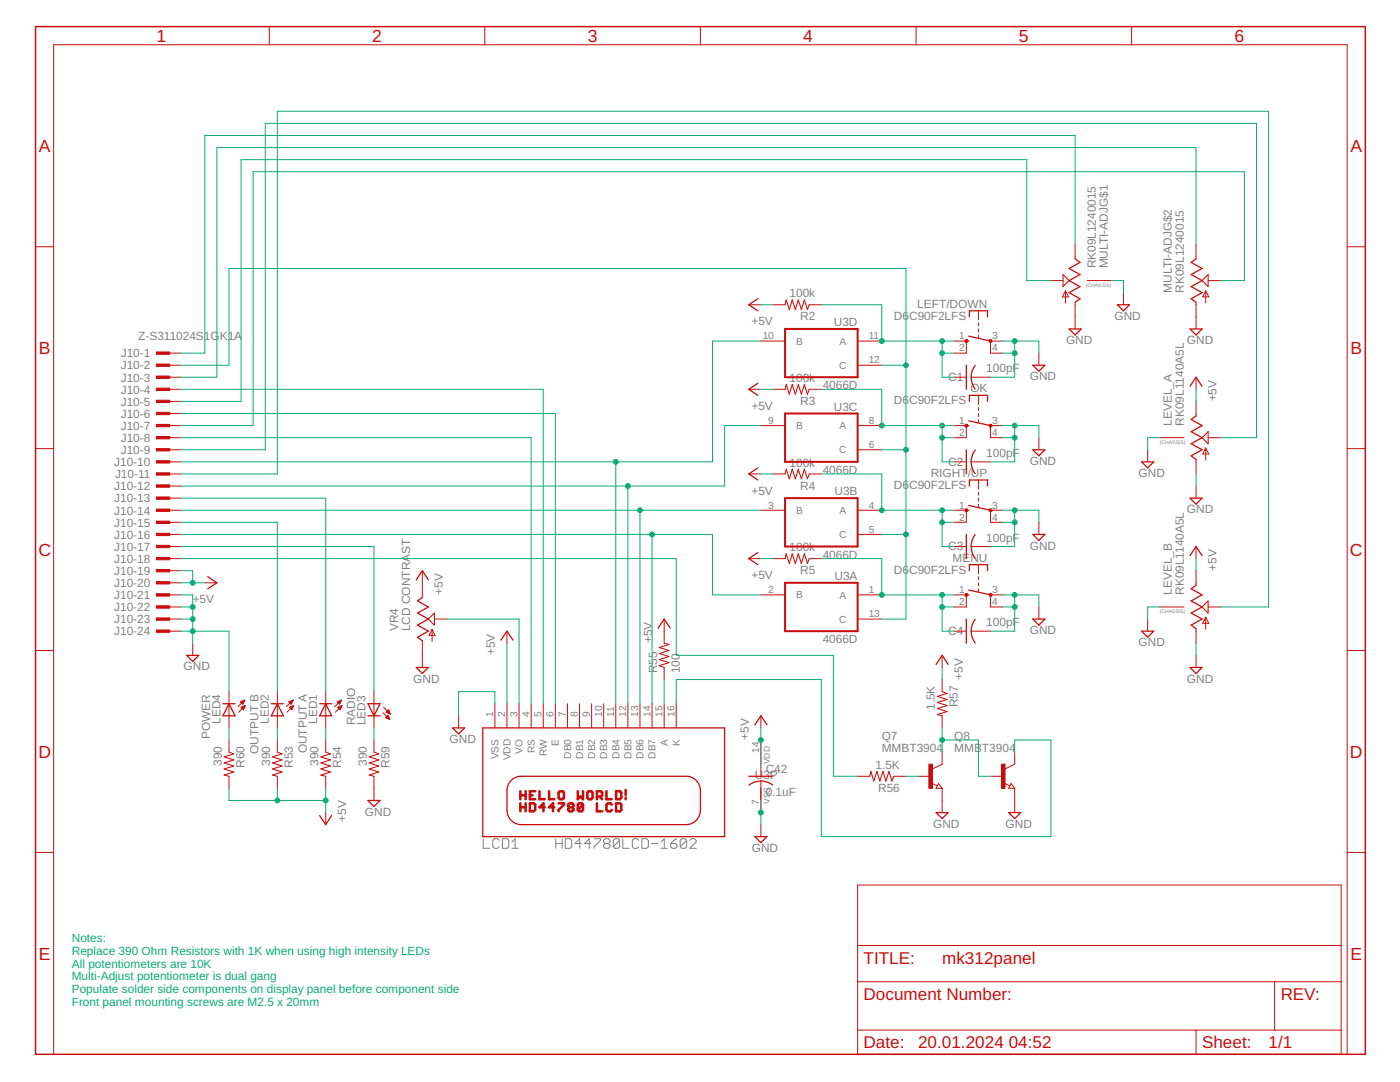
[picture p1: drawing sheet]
<svg xmlns="http://www.w3.org/2000/svg" width="279mm" height="216mm" viewBox="0 0 279 216" stroke-linecap="round" stroke-linejoin="round" font-family="sans-serif">
<g fill="none" stroke="#808080" stroke-width=".2">
<path d="M96.4 167.4v1.9h1.3M99.6 167.7l-.3-.3h-.6l-.4 .3v1.3l.4 .3h.6l.3-.3M100.3 167.4h.9l.3 .3v1.3l-.3 .3h-.9zM102.2 169.3h1.2M102.2 168l.6-.6v1.9M110.9 167.4v1.9M110.9 168.3h1.3M112.2 167.4v1.9M112.8 167.4h1l.3 .3v1.3l-.3 .3h-1zM116 168.3h-1.3l1-.9v1.9M117.9 168.3h-1.3l1-.9v1.9M118.6 167.4h1.2v.3l-1.2 1.3v.3"/>
<path d="M120.8 168.3h.6M120.8 168.3l-.3 .3v.4l.3 .3h.6l.3-.3v-.4l-.3-.3M120.8 168.3l-.3-.3v-.3l.3-.3h.6l.3 .3v.3l-.3 .3M123.7 167.7v1.3l-.4 .3h-.6l-.3-.3M123.7 167.7l-.4-.3h-.6l-.3 .3v1.3M123.7 167.7l-1.3 1.3M124.3 167.4v1.9h1.3M127.5 167.7l-.4-.3h-.6l-.3 .3v1.3l.3 .3h.6l.4-.3M128.1 167.4h1l.3 .3v1.3l-.3 .3h-1zM130 168.3h1.3M131.9 169.3h1.3M131.9 168l.7-.6v1.9"/>
<path d="M133.8 168.3h1l.3 .3v.4l-.3 .3h-.6l-.4-.3zM135.1 167.4l-.6 .3-.7 .6M137 167.7v1.3l-.3 .3h-.6l-.4-.3M137 167.7l-.3-.3h-.6l-.4 .3v1.3M137 167.7l-1.3 1.3M137.7 167.7l.3-.3h.6l.3 .3v.3l-1.2 1.3h1.2"/>
</g>
<g fill="none" stroke="#c90d0c" stroke-width=".2">
<path d="M53.7 5.3v3.6M96.8 5.3v3.6M139.8 5.3v3.6M182.8 5.3v3.6M225.8 5.3v3.6M7.1 49.2h3.6M209.7 56h2.5M212.6 58v2.5M212.6 58l.7 1.2h-1.3zM214.6 48.7v2.9M217 56h4.8M224.2 58.4v2.4"/>
<path d="M238.7 48.7v2.9M240.6 58l.6 1.2h-1.2zM240.6 58v2.5M241.1 56h2.4M268.9 49.2h3.6M33.6 70.5h2.4M33.6 72.9h2.4M33.6 75.3h2.4M33.6 77.7h2.4M149.4 77.7h2.4M149.4 60.8h2.4M151.8 68.1h4.9"/>
<path d="M154.3 77.7h2.4M154.3 60.8h2.4M161.5 77.7h2.4M161.5 60.8h2.4M171.2 72.9h4.8M171.2 68.1h4.8M190.4 68.1h2.4v2.4h-2.4M190.4 75.3h2.4M193.8 75.3h3.9M195.3 62v1.8M195.3 64.4v.6M195.3 65.6v.6"/>
<path d="M195.3 66.8v.6M195.3 78.9v1.8M200.1 68.1h-2.4v2.4h2.4M207.3 70.5v2.4M214.6 60.3v5.3M238.7 60.3v5.3M238.7 75.3v2.4M7.1 89.5h3.6M33.6 87.3h2.4M33.6 80.1h2.4M33.6 82.5h2.4M33.6 84.9h2.4"/>
<path d="M33.6 89.7h2.4M33.6 92.2h2.4M33.6 94.6h2.4M33.6 97h2.4M33.6 99.4h2.4M149.4 94.6h2.4M151.8 84.9h4.9M154.3 94.6h2.4M161.5 94.6h2.4M171.2 84.9h4.8M171.2 89.7h4.8M190.4 84.9h2.4v2.4h-2.4"/>
<path d="M190.4 92.2h2.4M193.8 92.2h3.9M195.3 81.3v.6M195.3 82.5v.6M195.3 83.7v.6M195.3 95.8v1.8M195.3 98.2v.6M195.3 99.4v.6M200.1 84.9h-2.4v2.4h2.4M207.3 87.3v2.4M229 89.7v2.5M231.5 87.3h4.8"/>
<path d="M238.7 80.1v2.9M238.7 91.7v2.9M238.7 97v2.4M240.6 89.4v2.4M240.6 89.4l.6 1.2h-1.2zM241.1 87.3h2.4M268.9 89.5h3.6M33.6 101.8h2.4M33.6 104.2h2.4M33.6 118.7h2.4M33.6 106.6h2.4M33.6 109.1h2.4"/>
<path d="M33.6 111.5h2.4M33.6 113.9h2.4M33.6 116.3h2.4M40.9 116.3h2.4M84.3 113.9v5.3M149.4 111.5h2.4M151.8 101.8h4.9M151.8 118.7h4.9M154.3 111.5h2.4M161.5 111.5h2.4M171.2 101.8h4.8M171.2 118.7h4.8"/>
<path d="M171.2 106.6h4.8M190.4 118.7h2.4v2.4h-2.4M190.4 101.8h2.4v2.4h-2.4M190.4 109.1h2.4M193.8 109.1h3.9M195.3 100.6v.6M195.3 112.7v1.8M195.3 115.1v.6M195.3 116.3v.6M195.3 117.5v.6M200.1 118.7h-2.4v2.4h2.4M200.1 101.8h-2.4v2.4h2.4"/>
<path d="M207.3 104.2v2.4M238.7 109.1v2.4M238.7 113.9v2.9M7.1 129.8h3.6M33.6 121.1h2.4M33.6 123.5h2.4M33.6 125.9h2.4M38.5 128.4v2.4M45.7 138v7.2M48.2 140h.5M48.4 139.9h.3M48.7 139.7h.1"/>
<path d="M48.8 139.7l-1.3 1.3M55.4 138v7.2M57.8 140h.6M58.1 139.9h.3M58.3 139.7h.2M58.5 139.7l-1.4 1.3M65 138v7.2M67.5 140h.5M67.7 139.9h.4M68 139.7h.1M68.1 139.7l-1.3 1.3M74.6 138v7.2"/>
<path d="M84.3 127.9v5.3M86.2 125.6v2.4M86.2 125.6l.6 1.2h-1.2zM86.7 123.5h2.4M101.2 125.9v2.5M132.5 123.5v4.9M132.5 133.2v2.4M171.2 123.5h4.8M188 130.8v2.4M188 135.6v2.4M190.4 125.9h2.4M193.8 125.9h3.9"/>
<path d="M207.3 121.1v2.4M229 123.5v2.4M231.5 121.1h4.8M238.7 125.5v2.9M238.7 130.8v2.4M240.6 123.2v2.4M240.6 123.2l.6 1.2h-1.2zM241.1 121.1h2.4M268.9 129.8h3.6M45.7 147.7v2.4M45.7 154.9v2.4M48 140.1l.8-.4-.3 .8z"/>
<path d="M48 140.1h.7M48.1 141.1l.9-.3-.4 .8zM48.1 140.2h.5M48.2 141.2h.6M48.2 141.1h.6M48.2 140.3h.4M48.3 141.3h.4M48.4 140.4h.1M48.4 141.4h.3M48.5 141h.4M48.5 141.6h.1M48.7 140.9h.2"/>
<path d="M49 140.8l-1.4 1.3M55.4 147.7v2.4M55.4 154.9v2.4M57.6 140.1l.9-.4-.4 .8zM57.7 140.1h.6M57.8 141.1l.8-.3-.4 .8zM57.8 140.2h.5M57.8 141.2h.6M57.8 141.1h.7M57.9 140.3h.3M58 141.3h.4M58 140.4h.2"/>
<path d="M58.1 141.4h.2M58.1 141h.4M58.2 141.6h.1M58.4 140.9h.1M58.6 140.8l-1.3 1.3M65 147.7v2.4M65 154.9v2.4M67.3 140.1l.8-.4-.3 .8zM67.3 140.1h.7M67.4 141.1l.8-.3-.3 .8zM67.4 140.2h.5M67.5 141.2h.6"/>
<path d="M67.5 141.1h.6M67.5 140.3h.4M67.6 141.3h.4M67.7 140.4h.1M67.7 141.4h.3M67.7 141h.5M67.8 141.6h.1M68 140.9h.2M68.2 140.8l-1.3 1.3M74.6 147.7v2.4M74.6 154.9v4.8M76.5 142.2l1.3 1.4"/>
<path d="M76.6 141.1l1.3 1.4M76.9 143.2l.5-.5 .4 .9zM77 143.2h.6M77.1 143.3h.6M77.1 143h.5M77.1 142.1h.6M77.2 142h.5M77.2 142.9h.3M77.3 141.9h.4M77.3 142.8h.1M77.3 143.4h.4M77.4 142.2h.4"/>
<path d="M77.4 141.8h.2M77.5 141.7h.1M77.5 141.6l.4 .9M77.5 141.6l-.5 .5 .9 .4M77.6 143.5h.1M77.6 142.3h.3M77.9 142.5h.1M91.5 142.8v2.4M98.8 140.4v4.8M101.2 140.4v4.8M103.6 140.4v4.8M106 140.4v4.8"/>
<path d="M108.4 140.4v4.8M110.8 140.4v4.8M113.2 140.4v4.8M115.7 140.4v4.8M118.1 140.4v4.8M120.5 140.4v4.8M122.9 140.4v4.8M125.3 140.4v4.8M127.7 140.4v4.8M130.1 140.4v4.8M132.5 140.4v4.8M135 140.4v4.8"/>
<path d="M151.8 142.8v2.4M151.8 147.7v7.2M151.8 155.9v6.2M171.2 154.9h2.4M178.4 154.9h2.4M183.2 154.9h2.4M185.9 156.3l1.2 .5M187.3 156.3l.7 1h-1.2zM188 150.1v2.4l-1.9 .9M188 142.8v2.4M188 157.3v4.8M197.7 154.9h2.4"/>
<path d="M200.4 156.3l1.1 .5M201.8 156.3l.7 1h-1.2zM202.5 150.1v2.4l-1.9 .9M202.5 157.3v4.8M7.1 170.1h3.6M65 162.1v2.4M151.8 164.5v2.4M171.2 176.6h96.5v33.8h-96.5zM268.9 170.1h3.6M171.2 195.9h96.5M171.2 188.7h96.5M254.4 195.9v9.6"/>
<path d="M10.7 210.4v-201.5h258.2v201.5M171.2 205.5h96.5M238.7 205.5v4.9"/>
</g>
<g fill="none" stroke="#c90d0c" stroke-width=".25">
<path d="M151.2 59.6l-1.8 1.2 1.8 1.2M214.6 51.6l.9 .8-2.1 1.2 2.1 1.2-2.1 1.2 2.1 1.2-2.1 1.2 2.1 1.2-.9 .7M238.7 51.6l-1 .8 2.2 1.2-2.2 1.2 2.2 1.2-2.2 1.2 2.2 1.2-2.2 1.2 1 .7M151.2 76.5l-1.8 1.2 1.8 1.2M192.8 68.1h.5M192.8 72.9v4.8M193.3 67.1l4.4 1M193.5 63.2v-1.2h3.6v1.2M193.8 75.3l.2 1 .6 1.3M194.6 72.9a3.6 3.6 0 0 0-.8 2.4M206.1 72.9h2.4l-1.2 1.2zM213.4 65.6h2.4l-1.2 1.2z"/>
<path d="M223 60.8h2.4l-1.2 1.2zM237.5 65.6h2.4l-1.2 1.2zM237.5 77.1l1.2-1.8 1.2 1.8M151.2 93.4l-1.8 1.2 1.8 1.2M192.8 84.9h.5M192.8 89.7v4.9M193.3 84l4.4 .9M193.5 80.1v-1.2h3.6v1.2M193.5 97v-1.2h3.6v1.2M193.8 92.2l.2 1 .6 1.3M194.6 89.8l-.5 .9-.3 1.5M206.1 89.7h2.4l-1.2 1.3z"/>
<path d="M227.8 92.2h2.5l-1.3 1.2zM237.5 99.4h2.4l-1.2 1.2zM238.7 83l-1 .7 2.2 1.2-2.2 1.2 2.2 1.2-2.2 1.2 2.2 1.2-2.2 1.3 1 .7M41.5 115.1l1.8 1.2-1.8 1.2M83.1 115.7l1.2-1.8 1.2 1.8M84.3 119.2l-1 .7 2.2 1.2-2.2 1.2 2.2 1.2-2.2 1.2 2.2 1.2-2.2 1.2 1 .8M151.2 110.3l-1.8 1.2 1.8 1.2M192.8 101.8h.5M192.8 118.7h.5M192.8 106.6v4.9M193.3 100.9l4.4 .9M193.3 117.7l4.4 1"/>
<path d="M193.5 113.9v-1.2h3.6v1.2M193.8 109.1l.2 .9 .6 1.4M194.6 106.7l-.5 .9-.3 1.5M206.1 106.6h2.4l-1.2 1.2zM237.5 110.9l1.2-1.8 1.2 1.8M238.7 116.8l-1 .7 2.2 1.2-2.2 1.2 2.2 1.2-2.2 1.2 2.2 1.2-2.2 1.2 1 .8M37.3 130.8h2.4l-1.2 1.2zM83.1 133.2h2.4l-1.2 1.2zM100 127.7l1.2-1.8 1.2 1.8M131.3 125.3l1.2-1.8 1.3 1.8M186.8 132.6l1.2-1.8 1.2 1.8M192.8 123.5v4.9"/>
<path d="M193.8 125.9l.2 1 .6 1.4M194.6 123.6l-.5 .9-.3 1.4M206.1 123.5h2.4l-1.2 1.2zM227.8 125.9h2.5l-1.3 1.2zM237.5 133.2h2.4l-1.2 1.2zM44.5 140.4h2.4M45.7 140.4l1.2 2.4h-2.4zM54.1 140.4h2.5M55.4 140.4l1.2 2.4h-2.5zM63.8 140.4h2.4M65 140.4l1.2 2.4h-2.4zM73.4 140.4h2.4l-1.2 2.4z"/>
<path d="M73.4 142.8h2.4M73.4 159.7h2.4l-1.2 1.2zM90.3 145.2h2.4l-1.2 1.3zM96.4 145.2h48.2v21.7h-48.2zM102 155.7l1.1-.7 .9-.1h32.9a2.85 2.85 0 0 1 2.9 2.8v4a2.89 2.89 0 0 1-2.9 2.8h-32.9a2.89 2.89 0 0 1-2.8-2.8v-4.4l.3-.9zM149.4 154.9h4.9M150.6 144.6l1.2-1.8 1.3 1.8M151.8 155.8l1.5 .3 .9 .6M151.8 155.9l-.9 .1-1.4 .7M63.8 162.7l1.2 1.8 1.2-1.8M150.6 166.9h2.5l-1.3 1.2zM186.8 162.1h2.4l-1.2 1.2z"/>
<path d="M201.3 162.1h2.4l-1.2 1.2z"/>
</g>
<g fill="none" stroke="#c90d0c" stroke-width=".21">
<path d="M212.2 54.8l1.2 1.2-1.2 1.2zM241.1 54.8v2.4l-1.2-1.2zM156.7 60.8l.2-1 .6 2 .6-2 .6 2 .6-2 .6 2 .6-2 .6 2 .4-1M156.7 77.7l.2-1 .6 2 .6-2 .6 2 .6-2 .6 2 .6-2 .6 2 .4-1M156.7 94.6l.2-1 .6 1.9 .6-1.9 .6 1.9 .6-1.9 .6 1.9 .6-1.9 .6 1.9 .4-.9M241.1 86.1v2.4l-1.2-1.2zM156.7 111.5l.2-1 .6 1.9 .6-1.9 .6 1.9 .6-1.9 .6 1.9 .6-1.9 .6 1.9 .4-.9M241.1 119.9v2.4l-1.2-1.2zM85.5 123.5l1.2-1.2v2.4zM132.5 128.4l1 .2-1.9 .6 1.9 .6-1.9 .6 1.9 .6-1.9 .6 1.9 .6-1.9 .6 .9 .4M188 138l1 .4-1.9 .6 1.9 .6-1.9 .6 1.9 .6-1.9 .6 1.9 .6-1.9 .6 .9 .2M45.7 150.1l1 .3-2 .6 2 .6-2 .6 2 .6-2 .6 2 .7-2 .5 1 .3"/>
<path d="M55.4 150.1l.9 .3-1.9 .6 1.9 .6-1.9 .6 1.9 .6-1.9 .6 1.9 .7-1.9 .5 1 .3M65 150.1l1 .3-2 .6 2 .6-2 .6 2 .6-2 .6 2 .7-2 .5 1 .3M74.6 150.1l1 .3-1.9 .6 1.9 .6-1.9 .6 1.9 .6-1.9 .6 1.9 .7-1.9 .5 .9 .3M173.6 154.9l.2-1 .6 2 .6-2 .6 2 .6-2 .6 2 .6-2 .6 2 .4-1"/>
</g>
<g fill="#c90d0c" stroke="#c90d0c" stroke-width=".2">
<path d="M197.5 101.6l.2-.1 .2 .1v.4h-.4z" fill-rule="evenodd"/>
<path d="M192.6 101.6l.2-.1 .3 .1v.4h-.5z" fill-rule="evenodd"/>
<path d="M197.5 118.5l.2-.1 .2 .1v.4l-.2 .1-.2-.1z" fill-rule="evenodd"/>
<path d="M192.6 118.5l.2-.1 .3 .1v.4l-.3 .1-.2-.1z" fill-rule="evenodd"/>
<circle cx="197.7" cy="68" r=".31"/>
<circle cx="192.9" cy="68" r=".31"/>
<circle cx="197.7" cy="84.9" r=".31"/>
<circle cx="192.9" cy="84.9" r=".31"/>
</g>
<g fill="none" stroke="#c90d0c" stroke-width=".51">
<path d="M103.8 157.9v1.6M103.8 158.7h1.1M104.9 157.9v1.6M105.7 158.7h.6M106.8 157.9h-1.1v1.6h1.1M107.7 157.9v1.6h1M109.6 157.9v1.6h1M111.8 157.9h.5l.2 .3v1l-.2 .3h-.5l-.3-.3v-1zM115.3 157.9v1.6l.5-.6 .6 .6v-1.6M117.5 157.9h.5l.3 .3v1l-.3 .3h-.5l-.3-.3v-1zM119.1 158.9h.8l.3-.2v-.5l-.3-.3h-.8v1.6M119.7 158.9l.5 .6"/>
<path d="M121 157.9v1.6h1.1M123 157.9h.7l.3 .3v1l-.3 .3h-.7zM124.9 157.6v1.1M124.9 159.2v.3M103.8 160.3v1.6M103.8 161.1h1.1M104.9 160.3v1.6M105.7 160.3h.8l.3 .3v1l-.3 .3h-.8zM108.7 161.1h-1l.8-.8v1.6M110.6 161.1h-1l.8-.8v1.6M111.5 160.3h1v.3l-1 1v.3M113.7 161.1h.5"/>
<path d="M113.7 161.1l-.3 .3v.2l.3 .3h.5l.2-.3v-.2l-.2-.3M113.7 161.1l-.3-.3v-.2l.3-.3h.5l.2 .3v.2l-.2 .3M116.4 160.6l-.3-.3h-.5l-.3 .3v1M116.4 160.6v1l-.3 .3h-.5l-.3-.3M116.4 160.6l-1.1 1M119.1 160.3v1.6h1.1M122.1 160.6l-.3-.3h-.5l-.3 .3v1l.3 .3h.5l.3-.3M123 160.3h.7l.3 .3v1l-.3 .3h-.7z"/>
</g>
<g fill="#c90d0c" stroke="#c90d0c" stroke-width=".2">
<path d="M31.2 70.2h2.7v.5h-2.7z"/>
<path d="M31.2 72.6h2.7v.5h-2.7z"/>
<path d="M31.2 75h2.7v.5h-2.7z"/>
<path d="M31.2 77.4h2.7v.5h-2.7z"/>
<path d="M31.2 79.9h2.7v.4h-2.7z"/>
<path d="M31.2 82.3h2.7v.4h-2.7z"/>
<path d="M31.2 84.7h2.7v.5h-2.7z"/>
<path d="M31.2 87.1h2.7v.5h-2.7z"/>
<path d="M31.2 89.5h2.7v.5h-2.7z"/>
<path d="M31.2 91.9h2.7v.5h-2.7z"/>
<path d="M31.2 94.3h2.7v.5h-2.7z"/>
<path d="M31.2 96.8h2.7v.4h-2.7z"/>
<path d="M31.2 99.2h2.7v.4h-2.7z"/>
<path d="M31.2 101.6h2.7v.4h-2.7z"/>
<path d="M31.2 104h2.7v.5h-2.7z"/>
<path d="M31.2 106.4h2.7v.5h-2.7z"/>
<path d="M31.2 108.8h2.7v.5h-2.7z"/>
<path d="M31.2 111.2h2.7v.5h-2.7z"/>
<path d="M31.2 113.6h2.7v.5h-2.7z"/>
<path d="M31.2 116.1h2.7v.4h-2.7z"/>
<path d="M31.2 118.5h2.7v.4h-2.7z"/>
<path d="M31.2 120.9h2.7v.4h-2.7z"/>
<path d="M31.2 123.3h2.7v.5h-2.7z"/>
<path d="M31.2 125.7h2.7v.5h-2.7z"/>
<path d="M185.4 152.5h.7v4.8h-.7z"/>
<path d="M199.9 152.5h.7v4.8h-.7z"/>
</g>
<path d="M156.7 65.6h14.5v9.7h-14.5zM156.7 82.5h14.5v9.7h-14.5zM156.7 99.4h14.5v9.7h-14.5zM156.7 116.3h14.5v9.6h-14.5z" fill="none" stroke="#c90d0c" stroke-width=".4"/>
<path d="M7.1 5.3h265.4v205.1h-265.4z" fill="none" stroke="#c90d0c" stroke-width=".3"/>
<g fill="none" stroke="#0dab76" stroke-width=".2">
<path d="M209.7 56h-4.8v-24.1h-156.8v48.2h-12.1M214.6 48.7v-21.7h-173.7v43.5h-4.9M221.8 56h2.4v2.4M238.7 48.7v-19.3h-195.4v45.9h-7.3M243.5 56h4.8v-21.7h-197.8v50.6h-14.5M36 72.9h9.7v-19.3h135.1v69.9h-4.8M36 77.7h72.4v62.7M151.8 68.1h-9.6v24.1h-106.2M151.8 77.7h2.5M151.8 60.8h2.5M163.9 77.7h12.1v7.2h14.4M163.9 60.8h12.1v7.3h14.4"/>
<path d="M176 72.9h4.8M188 68.1v7.2h2.4M188 70.5h2.4M200.1 70.5h2.4M200.1 68.1h7.2v2.4M202.5 68.1v7.2h-4.8M238.7 77.7v2.4M36 87.3h70v53.1M36 94.6h19.4v-72.4h197.8v98.9h-9.7M36 82.5h74.8v57.9M36 99.4h29v38.6M122.9 92.2v48.2"/>
<path d="M125.3 97v43.4M151.8 94.6h2.5M151.8 84.9h-7.2v12.1h-108.6M163.9 94.6h12.1v7.2h14.4M176 89.7h4.8M188 87.3h2.4M188 84.9v7.3h2.4M200.1 87.3h2.4M200.1 84.9h7.2v2.4M202.5 84.9v7.3h-4.8M231.5 87.3h-2.5v2.4M238.7 94.6v2.4"/>
<path d="M243.5 87.3h7.3v-62.7h-197.9v65.1h-16.9M36 104.2h19.4v33.8M36 118.7h2.5v9.7M36 106.6h106.2v12.1h9.6M36 113.9h2.5v2.4M36 101.8h115.8M36 109.1h38.6v28.9M36 111.5h99v19.3h31.3v24.1h4.9M36 116.3h4.9M127.7 101.8v38.6M130.1 106.6v33.8M151.8 111.5h2.5"/>
<path d="M163.9 111.5h12.1v7.2h14.4M176 106.6h4.8M188 118.7v7.2h2.4M188 104.2h2.4M188 101.8v7.3h2.4M200.1 118.7h7.2v2.4M200.1 101.8h7.2v2.4M200.1 104.2h2.4M202.5 118.7v7.2h-4.8M202.5 101.8v7.3h-4.8M238.7 111.5v2.4M36 121.1h2.5"/>
<path d="M36 125.9h9.7v12.1M36 123.5h2.5M89.1 123.5h14.5v16.9M101.2 128.4v12M132.5 135.6v4.8M188 121.1h2.4M188 133.2v2.4M200.1 121.1h2.4M231.5 121.1h-2.5v2.4M238.7 128.4v2.4M45.7 145.2v2.5M45.7 157.3v2.4h19.3"/>
<path d="M55.4 145.2v2.5M55.4 157.3v2.4M65 145.2v2.5M65 157.3v4.8M74.6 145.2v2.5M98.8 140.4v-2.4h-7.3v4.8M135 140.4v-4.8h28.9v31.3h45.8v-19.2h-7.2v2.4M151.8 145.2v7.3M151.8 159.7v4.8M180.8 154.9h2.4M188 147.7h7.3v7.2h2.4M188 145.2v4.9"/>
</g>
<g fill="#0dab76" stroke="#0dab76" stroke-width=".2">
<circle cx="151.8" cy="162.1" r=".49"/>
<circle cx="38.5" cy="123.5" r=".49"/>
<circle cx="38.5" cy="121.1" r=".49"/>
<circle cx="38.5" cy="125.9" r=".49"/>
<circle cx="202.5" cy="118.7" r=".49"/>
<circle cx="202.5" cy="121.1" r=".49"/>
<circle cx="202.5" cy="101.8" r=".49"/>
<circle cx="202.5" cy="104.2" r=".49"/>
<circle cx="202.5" cy="84.9" r=".49"/>
<circle cx="202.5" cy="87.3" r=".49"/>
<circle cx="202.5" cy="68.1" r=".49"/>
<circle cx="202.5" cy="70.5" r=".49"/>
<circle cx="122.9" cy="92.2" r=".49"/>
<circle cx="125.3" cy="97" r=".49"/>
<circle cx="127.7" cy="101.8" r=".49"/>
<circle cx="130.1" cy="106.6" r=".49"/>
<circle cx="65" cy="159.7" r=".49"/>
<circle cx="55.4" cy="159.7" r=".49"/>
<circle cx="151.8" cy="147.7" r=".49"/>
<circle cx="38.5" cy="116.3" r=".49"/>
<circle cx="180.8" cy="72.9" r=".49"/>
<circle cx="180.8" cy="89.7" r=".49"/>
<circle cx="180.8" cy="106.6" r=".49"/>
<circle cx="188" cy="84.9" r=".49"/>
<circle cx="176" cy="84.9" r=".49"/>
<circle cx="188" cy="87.3" r=".49"/>
<circle cx="188" cy="68.1" r=".49"/>
<circle cx="176" cy="68.1" r=".49"/>
<circle cx="188" cy="70.5" r=".49"/>
<circle cx="188" cy="101.8" r=".49"/>
<circle cx="176" cy="101.8" r=".49"/>
<circle cx="188" cy="104.2" r=".49"/>
<circle cx="188" cy="118.7" r=".49"/>
<circle cx="176" cy="118.7" r=".49"/>
<circle cx="188" cy="121.1" r=".49"/>
<circle cx="188" cy="147.7" r=".49"/>
</g>
<g font-size="3.5" fill="#c90d0c">
<text x="31.2" y="8.4">1</text>
<text x="74.3" y="8.4">2</text>
<text x="117.3" y="8.4">3</text>
<text x="160.3" y="8.4">4</text>
<text x="203.3" y="8.4">5</text>
<text x="246.4" y="8.4">6</text>
<text x="7.7" y="30.3">A</text>
<text x="269.5" y="30.3">A</text>
<text x="7.7" y="70.6">B</text>
<text x="269.5" y="70.6">B</text>
<text x="7.7" y="110.9">C</text>
<text x="269.4" y="110.9">C</text>
<text x="7.7" y="151.2">D</text>
<text x="269.4" y="151.2">D</text>
<text x="7.7" y="191.5">E</text>
<text x="269.5" y="191.5">E</text>
</g>
<g font-size="3.4" fill="#c90d0c">
<text x="172.4" y="192.3">TITLE:</text>
<text x="188" y="192.3">mk312panel</text>
<text x="172.4" y="199.5">Document Number:</text>
<text x="255.6" y="199.5">REV:</text>
<text x="172.4" y="209.2">Date:</text>
<text x="183.2" y="209.2">20.01.2024</text>
<text x="201.3" y="209.2">04:52</text>
<text x="239.9" y="209.2">Sheet:</text>
<text x="253.2" y="209.2">1/1</text>
</g>
<g font-size="2.4" fill="#808080">
<text x="218.7" y="53.6" transform="rotate(-90 218.7 53.6)">RK09L1240015</text>
<text x="221.1" y="53.6" transform="rotate(-90 221.1 53.6)">MULTI-ADJG$1</text>
<text x="157.6" y="59.4">100k</text>
<text x="233.9" y="58.4" transform="rotate(-90 233.9 58.4)">MULTI-ADJG$2</text>
<text x="236.3" y="58.4" transform="rotate(-90 236.3 58.4)">RK09L1240015</text>
<text x="150" y="64.9">+5V</text>
<text x="159.7" y="63.9">R2</text>
<text x="166.4" y="65">U3D</text>
<text x="178.4" y="63.8">D6</text>
<text x="181.4" y="63.8">C90F2LFS</text>
<text x="183.1" y="61.4">LEFT/DOWN</text>
<text x="222.4" y="63.8">GND</text>
<text x="24.1" y="71.3">J10-1</text>
<text x="27.6" y="67.9">Z-S311024S1G</text>
<text x="43.9" y="67.9">K1A</text>
<text x="212.8" y="68.6">GND</text>
<text x="236.9" y="68.6">GND</text>
<text x="24.1" y="73.7">J10-2</text>
<text x="24.1" y="76.1">J10-3</text>
<text x="157.6" y="76.2">100k</text>
<text x="164.2" y="77.7">4066D</text>
<text x="189.2" y="76">C1</text>
<text x="196.8" y="74.3">100pF</text>
<text x="205.5" y="75.9">GND</text>
<text x="24.1" y="78.5">J10-4</text>
<text x="24.1" y="81">J10-5</text>
<text x="24.1" y="83.4">J10-6</text>
<text x="150" y="81.8">+5V</text>
<text x="159.7" y="80.8">R3</text>
<text x="166.4" y="81.9">U3C</text>
<text x="178.4" y="80.7">D6</text>
<text x="181.4" y="80.7">C90F2LFS</text>
<text x="193.7" y="78.3">OK</text>
<text x="242.8" y="80.1" transform="rotate(-90 242.8 80.1)">+5V</text>
<text x="24.1" y="85.8">J10-7</text>
<text x="24.1" y="88.2">J10-8</text>
<text x="233.9" y="84.9" transform="rotate(-90 233.9 84.9)">LEVEL_A</text>
<text x="236.3" y="84.9" transform="rotate(-90 236.3 84.9)">RK09L1140A5L</text>
<text x="22.8" y="93">J10-10</text>
<text x="23" y="95.4">J10-11</text>
<text x="24.1" y="90.6">J10-9</text>
<text x="157.6" y="93.1">100k</text>
<text x="164.2" y="94.6">4066D</text>
<text x="185.7" y="95.2">RIGHT/UP</text>
<text x="189.2" y="92.9">C2</text>
<text x="196.8" y="91.2">100pF</text>
<text x="205.5" y="92.8">GND</text>
<text x="227.2" y="95.2">GND</text>
<text x="22.8" y="97.8">J10-12</text>
<text x="22.8" y="100.3">J10-13</text>
<text x="150" y="98.7">+5V</text>
<text x="159.7" y="97.7">R4</text>
<text x="166.5" y="98.8">U3B</text>
<text x="178.4" y="97.6">D6</text>
<text x="181.4" y="97.6">C90F2LFS</text>
<text x="22.8" y="102.7">J10-14</text>
<text x="22.8" y="105.1">J10-15</text>
<text x="22.8" y="107.5">J10-16</text>
<text x="236.9" y="102.4">GND</text>
<text x="22.8" y="109.9">J10-17</text>
<text x="22.8" y="112.3">J10-18</text>
<text x="157.6" y="110">100k</text>
<text x="164.2" y="111.5">4066D</text>
<text x="189.2" y="109.8">C3</text>
<text x="190.1" y="112.1">MENU</text>
<text x="196.8" y="108.1">100pF</text>
<text x="205.5" y="109.7">GND</text>
<text x="242.8" y="113.9" transform="rotate(-90 242.8 113.9)">+5V</text>
<text x="22.8" y="114.7">J10-19</text>
<text x="22.8" y="117.1">J10-20</text>
<text x="22.8" y="119.6">J10-21</text>
<text x="88.4" y="118.7" transform="rotate(-90 88.4 118.7)">+5V</text>
<text x="150" y="115.6">+5V</text>
<text x="159.7" y="114.6">R5</text>
<text x="166.5" y="115.7">U3A</text>
<text x="178.4" y="114.5">D6</text>
<text x="181.4" y="114.5">C90F2LFS</text>
<text x="233.9" y="118.7" transform="rotate(-90 233.9 118.7)">LEVEL_B</text>
<text x="236.3" y="118.7" transform="rotate(-90 236.3 118.7)">RK09L1140A5L</text>
<text x="22.8" y="122">J10-22</text>
<text x="22.8" y="124.4">J10-23</text>
<text x="38.5" y="120.4">+5V</text>
<text x="79.5" y="125.9" transform="rotate(-90 79.5 125.9)">VR4</text>
<text x="81.9" y="125.9" transform="rotate(-90 81.9 125.9)">LCD CONTRAST</text>
<text x="196.8" y="125">100pF</text>
<text x="22.8" y="126.8">J10-24</text>
<text x="98.8" y="130.8" transform="rotate(-90 98.8 130.8)">+5V</text>
<text x="130.1" y="128.4" transform="rotate(-90 130.1 128.4)">+5V</text>
<text x="164.2" y="128.4">4066D</text>
<text x="189.2" y="126.7">C4</text>
<text x="205.5" y="126.5">GND</text>
<text x="227.2" y="129">GND</text>
<text x="36.6" y="133.8">GND</text>
<text x="82.5" y="136.2">GND</text>
<text x="131.1" y="134.4" transform="rotate(-90 131.1 134.4)">R55</text>
<text x="135.7" y="134.4" transform="rotate(-90 135.7 134.4)">100</text>
<text x="192.1" y="135.6" transform="rotate(-90 192.1 135.6)">+5V</text>
<text x="236.9" y="136.2">GND</text>
<text x="186.6" y="141.7" transform="rotate(-90 186.6 141.7)">1.5K</text>
<text x="191.1" y="141.1" transform="rotate(-90 191.1 141.1)">R57</text>
<text x="42" y="147.5" transform="rotate(-90 42 147.5)">POWER</text>
<text x="44" y="144.4" transform="rotate(-90 44 144.4)">LED4</text>
<text x="53.7" y="144.4" transform="rotate(-90 53.7 144.4)">LED2</text>
<text x="63.3" y="144.4" transform="rotate(-90 63.3 144.4)">LED1</text>
<text x="70.9" y="144.8" transform="rotate(-90 70.9 144.8)">RADIO</text>
<text x="73" y="144.8" transform="rotate(-90 73 144.8)">LED3</text>
<text x="89.7" y="148.3">GND</text>
<text x="149.4" y="147.7" transform="rotate(-90 149.4 147.7)">+5V</text>
<text x="176" y="147.7">Q7</text>
<text x="190.4" y="147.7">Q8</text>
<text x="44.2" y="152.8" transform="rotate(-90 44.2 152.8)">390</text>
<text x="48.8" y="153.2" transform="rotate(-90 48.8 153.2)">R60</text>
<text x="51.6" y="150.5" transform="rotate(-90 51.6 150.5)">OUTPUT B</text>
<text x="53.9" y="152.8" transform="rotate(-90 53.9 152.8)">390</text>
<text x="58.5" y="153.2" transform="rotate(-90 58.5 153.2)">R53</text>
<text x="61.3" y="150.3" transform="rotate(-90 61.3 150.3)">OUTPUT A</text>
<text x="63.5" y="152.8" transform="rotate(-90 63.5 152.8)">390</text>
<text x="68.1" y="153.2" transform="rotate(-90 68.1 153.2)">R54</text>
<text x="73.2" y="152.8" transform="rotate(-90 73.2 152.8)">390</text>
<text x="77.8" y="153.2" transform="rotate(-90 77.8 153.2)">R59</text>
<text x="150.6" y="155.5">U3P</text>
<text x="152.8" y="154.3">C42</text>
<text x="174.7" y="153.4">1.5K</text>
<text x="176" y="150.1">MMBT3904</text>
<text x="190.4" y="150.1">MMB</text>
<text x="196" y="150.1">T3904</text>
<text x="152.8" y="158.9">0.1uF</text>
<text x="175.3" y="158">R56</text>
<text x="69.1" y="164" transform="rotate(-90 69.1 164)">+5V</text>
<text x="72.8" y="162.7">GND</text>
<text x="186.2" y="165.1">GND</text>
<text x="200.7" y="165.1">GND</text>
<text x="150" y="170">GND</text>
</g>
<g font-size="2.4" fill="#0dab76">
<text x="14.3" y="188">Notes:</text>
<text x="14.3" y="190.6">Replace 390 Ohm Resistors with 1K when using high intensity LEDs</text>
<text x="14.3" y="193.1">All potentiometers are 10K</text>
<text x="14.3" y="195.6">Multi-Adjust potentiometer is dual gang</text>
<text x="14.3" y="198.2">Populate solder side components on display panel before component side</text>
<text x="14.3" y="200.7">Front panel mounting screws are M2.5 x 20mm</text>
</g>
<g font-size="2" fill="#808080">
<text x="152.2" y="67.7">10</text>
<text x="158.9" y="68.8">B</text>
<text x="167.6" y="68.8">A</text>
<text x="173.4" y="67.7">11</text>
<text x="191.4" y="67.7">1</text>
<text x="191.4" y="70.1">2</text>
<text x="198" y="67.7">3</text>
<text x="198" y="70.1">4</text>
<text x="167.5" y="73.6">C</text>
<text x="173.4" y="72.5">12</text>
<text x="153.3" y="84.6">9</text>
<text x="158.9" y="85.6">B</text>
<text x="167.6" y="85.7">A</text>
<text x="173.4" y="84.6">8</text>
<text x="173.4" y="89.4">6</text>
<text x="191.4" y="84.6">1</text>
<text x="191.4" y="87">2</text>
<text x="198" y="84.6">3</text>
<text x="198" y="87">4</text>
<text x="167.5" y="90.5">C</text>
<text x="153.3" y="101.5">3</text>
<text x="173.4" y="101.5">4</text>
<text x="191.4" y="101.5">1</text>
<text x="198" y="101.5">3</text>
<text x="158.9" y="102.5">B</text>
<text x="167.5" y="107.4">C</text>
<text x="167.6" y="102.5">A</text>
<text x="173.4" y="106.3">5</text>
<text x="191.4" y="103.9">2</text>
<text x="198" y="103.9">4</text>
<text x="153.3" y="118.4">2</text>
<text x="158.9" y="119.4">B</text>
<text x="167.6" y="119.4">A</text>
<text x="173.4" y="118.4">1</text>
<text x="191.4" y="118.4">1</text>
<text x="198" y="118.4">3</text>
<text x="167.5" y="124.3">C</text>
<text x="173.4" y="123.2">13</text>
<text x="191.4" y="120.8">2</text>
<text x="198" y="120.8">4</text>
<text x="98.4" y="143" transform="rotate(-90 98.4 143)">1</text>
<text x="100.8" y="143" transform="rotate(-90 100.8 143)">2</text>
<text x="103.3" y="143" transform="rotate(-90 103.3 143)">3</text>
<text x="105.7" y="143" transform="rotate(-90 105.7 143)">4</text>
<text x="108.1" y="143" transform="rotate(-90 108.1 143)">5</text>
<text x="110.5" y="143" transform="rotate(-90 110.5 143)">6</text>
<text x="112.9" y="143" transform="rotate(-90 112.9 143)">7</text>
<text x="115.3" y="143" transform="rotate(-90 115.3 143)">8</text>
<text x="117.7" y="143" transform="rotate(-90 117.7 143)">9</text>
<text x="120.1" y="143" transform="rotate(-90 120.1 143)">10</text>
<text x="122.6" y="143" transform="rotate(-90 122.6 143)">11</text>
<text x="125" y="143" transform="rotate(-90 125 143)">12</text>
<text x="127.4" y="143" transform="rotate(-90 127.4 143)">13</text>
<text x="129.8" y="143" transform="rotate(-90 129.8 143)">14</text>
<text x="132.2" y="143" transform="rotate(-90 132.2 143)">15</text>
<text x="134.6" y="143" transform="rotate(-90 134.6 143)">16</text>
<text x="111.5" y="148.8" transform="rotate(-90 111.5 148.8)">E</text>
<text x="133.3" y="148.8" transform="rotate(-90 133.3 148.8)">A</text>
<text x="135.7" y="148.8" transform="rotate(-90 135.7 148.8)">K</text>
<text x="99.5" y="151.5" transform="rotate(-90 99.5 151.5)">VSS</text>
<text x="101.9" y="151.7" transform="rotate(-90 101.9 151.7)">VDD</text>
<text x="104.3" y="150.4" transform="rotate(-90 104.3 150.4)">VO</text>
<text x="106.7" y="150.3" transform="rotate(-90 106.7 150.3)">RS</text>
<text x="109.1" y="150.9" transform="rotate(-90 109.1 150.9)">RW</text>
<text x="114" y="151.4" transform="rotate(-90 114 151.4)">DB0</text>
<text x="116.4" y="151.4" transform="rotate(-90 116.4 151.4)">DB1</text>
<text x="118.8" y="151.4" transform="rotate(-90 118.8 151.4)">DB2</text>
<text x="121.2" y="151.4" transform="rotate(-90 121.2 151.4)">DB3</text>
<text x="123.6" y="151.4" transform="rotate(-90 123.6 151.4)">DB4</text>
<text x="126" y="151.4" transform="rotate(-90 126 151.4)">DB5</text>
<text x="128.4" y="151.4" transform="rotate(-90 128.4 151.4)">DB6</text>
<text x="130.8" y="151.4" transform="rotate(-90 130.8 151.4)">DB7</text>
<text x="151.5" y="150.3" transform="rotate(-90 151.5 150.3)">14</text>
<text x="151.5" y="160.6" transform="rotate(-90 151.5 160.6)">7</text>
</g>
<g font-size="1.7" fill="#808080">
<text x="153.7" y="152.5" transform="rotate(-90 153.7 152.5)">VDD</text>
<text x="153.7" y="160.4" transform="rotate(-90 153.7 160.4)">VSS</text>
</g>
<g font-size="1" fill="#808080">
<text x="216.7" y="57.2">(CHASSIS)</text>
<text x="231.5" y="88.5">(CHASSIS)</text>
<text x="231.5" y="122.3">(CHASSIS)</text>
</g>
</svg>
